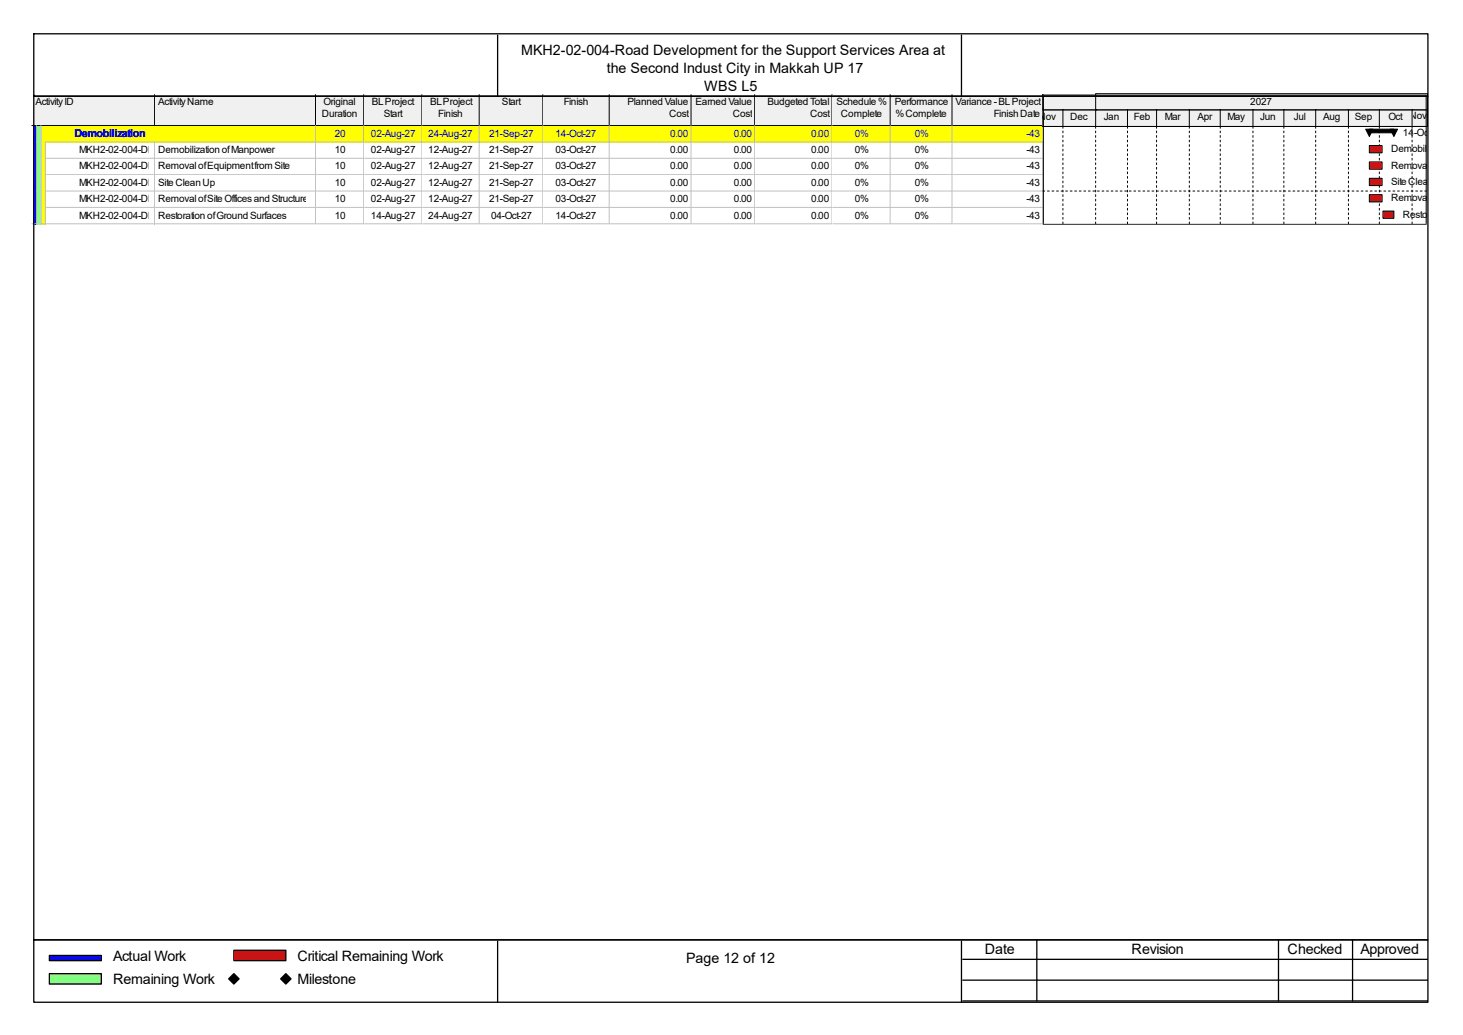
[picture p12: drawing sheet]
<svg xmlns="http://www.w3.org/2000/svg" width="297mm" height="210mm" viewBox="0 0 297 210" stroke-linecap="round" stroke-linejoin="round" font-family="sans-serif">
<path d="M6.6 19.2h25v6.5h-25z" fill="#f0f0f0"/>
<path d="M31.4 19.2v6.3h-24.9" fill="none" stroke="#000" stroke-width=".2"/>
<path d="M31.6 19.2h32.6v6.5h-32.6z" fill="#f0f0f0"/>
<path d="M64.1 19.2v6.3h-32.7" fill="none" stroke="#000" stroke-width=".2"/>
<path d="M64.2 19.2h9.8v6.5h-9.8z" fill="#f0f0f0"/>
<path d="M73.8 19.2v6.3h-9.7" fill="none" stroke="#000" stroke-width=".2"/>
<path d="M74 19.2h11.9v6.5h-11.9z" fill="#f0f0f0"/>
<path d="M85.7 19.2v6.3h-11.9" fill="none" stroke="#000" stroke-width=".2"/>
<path d="M85.9 19.2h11.6v6.5h-11.6z" fill="#f0f0f0"/>
<path d="M97.3 19.2v6.3h-11.6" fill="none" stroke="#000" stroke-width=".2"/>
<path d="M97.5 19.2h12.9v6.5h-12.9z" fill="#f0f0f0"/>
<path d="M110.2 19.2v6.3h-12.9" fill="none" stroke="#000" stroke-width=".2"/>
<path d="M110.4 19.2h13.5v6.5h-13.5z" fill="#f0f0f0"/>
<path d="M123.7 19.2v6.3h-13.5" fill="none" stroke="#000" stroke-width=".2"/>
<path d="M123.9 19.2h16.6v6.5h-16.6z" fill="#f0f0f0"/>
<path d="M140.3 19.2v6.3h-16.6" fill="none" stroke="#000" stroke-width=".2"/>
<path d="M140.5 19.2h12.9v6.5h-12.9z" fill="#f0f0f0"/>
<path d="M153.2 19.2v6.3h-12.9" fill="none" stroke="#000" stroke-width=".2"/>
<path d="M153.4 19.2h15.7v6.5h-15.7z" fill="#f0f0f0"/>
<path d="M168.9 19.2v6.3h-15.7" fill="none" stroke="#000" stroke-width=".2"/>
<path d="M169.1 19.2h11.8v6.5h-11.8z" fill="#f0f0f0"/>
<path d="M180.7 19.2v6.3h-11.8" fill="none" stroke="#000" stroke-width=".2"/>
<path d="M180.9 19.2h12.6v6.5h-12.6z" fill="#f0f0f0"/>
<path d="M193.3 19.2v6.3h-12.6" fill="none" stroke="#000" stroke-width=".2"/>
<path d="M193.5 19.2h18.4v6.5h-18.4z" fill="#f0f0f0"/>
<path d="M211.7 19.2v6.3h-18.4" fill="none" stroke="#000" stroke-width=".2"/>
<path d="M6.6 25.7h1v3.3h-1z" fill="#00f"/>
<path d="M7.4 25.5v3.5" fill="none" stroke="#c0c0c0" stroke-width=".2"/>
<path d="M7.6 25.7h.9v3.3h-.9z" fill="#80ff80"/>
<path d="M8.3 25.5v3.5" fill="none" stroke="#c0c0c0" stroke-width=".2"/>
<path d="M8.5 25.7h23.1v3.3h-23.1z" fill="#ff0"/>
<path d="M9.2 28.8h22.4" fill="none" stroke="#c0c0c0" stroke-width=".2"/>
<path d="M31.6 25.7h32.6v3.3h-32.6z" fill="#ff0"/>
<path d="M64.1 25.5v3.3h-32.5" fill="none" stroke="#c0c0c0" stroke-width=".2"/>
<path d="M64.2 25.7h9.8v3.3h-9.8z" fill="#ff0"/>
<path d="M73.8 25.5v3.3h-9.6" fill="none" stroke="#c0c0c0" stroke-width=".2"/>
<path d="M74 25.7h11.9v3.3h-11.9z" fill="#ff0"/>
<path d="M85.7 25.5v3.3h-11.7" fill="none" stroke="#c0c0c0" stroke-width=".2"/>
<path d="M85.9 25.7h11.6v3.3h-11.6z" fill="#ff0"/>
<path d="M97.3 25.5v3.3h-11.5" fill="none" stroke="#c0c0c0" stroke-width=".2"/>
<path d="M97.5 25.7h12.9v3.3h-12.9z" fill="#ff0"/>
<path d="M110.2 25.5v3.3h-12.7" fill="none" stroke="#c0c0c0" stroke-width=".2"/>
<path d="M110.4 25.7h13.5v3.3h-13.5z" fill="#ff0"/>
<path d="M123.7 25.5v3.3h-13.3" fill="none" stroke="#c0c0c0" stroke-width=".2"/>
<path d="M123.9 25.7h16.6v3.3h-16.6z" fill="#ff0"/>
<path d="M140.3 25.5v3.3h-16.4" fill="none" stroke="#c0c0c0" stroke-width=".2"/>
<path d="M140.5 25.7h12.9v3.3h-12.9z" fill="#ff0"/>
<path d="M153.2 25.5v3.3h-12.7" fill="none" stroke="#c0c0c0" stroke-width=".2"/>
<path d="M153.4 25.7h15.7v3.3h-15.7z" fill="#ff0"/>
<path d="M168.9 25.5v3.3h-15.5" fill="none" stroke="#c0c0c0" stroke-width=".2"/>
<path d="M169.1 25.7h11.8v3.3h-11.8z" fill="#ff0"/>
<path d="M180.7 25.5v3.3h-11.6" fill="none" stroke="#c0c0c0" stroke-width=".2"/>
<path d="M180.9 25.7h12.6v3.3h-12.6z" fill="#ff0"/>
<path d="M193.3 25.5v3.3h-12.4" fill="none" stroke="#c0c0c0" stroke-width=".2"/>
<path d="M193.5 25.7h18.4v3.3h-18.4z" fill="#ff0"/>
<path d="M211.7 25.5v3.3h-18.2" fill="none" stroke="#c0c0c0" stroke-width=".2"/>
<path d="M6.6 29h1v3.3h-1z" fill="#00f"/>
<path d="M7.4 28.8v3.5" fill="none" stroke="#c0c0c0" stroke-width=".2"/>
<path d="M7.6 29h.9v3.3h-.9z" fill="#80ff80"/>
<path d="M8.3 28.8v3.5" fill="none" stroke="#c0c0c0" stroke-width=".2"/>
<path d="M8.5 29h.9v3.3h-.9z" fill="#ff0"/>
<path d="M9.2 28.8v3.5" fill="none" stroke="#c0c0c0" stroke-width=".2"/>
<path d="M9.4 29h22.2v3.3h-22.2z" fill="#fff"/>
<path d="M9.2 32.1h22.4M31.4 28.8v3.5" fill="none" stroke="#c0c0c0" stroke-width=".2"/>
<path d="M31.6 29h32.6v3.3h-32.6z" fill="#fff"/>
<path d="M64.1 28.8v3.3h-32.5" fill="none" stroke="#c0c0c0" stroke-width=".2"/>
<path d="M64.2 29h9.8v3.3h-9.8z" fill="#fff"/>
<path d="M73.8 28.8v3.3h-9.6" fill="none" stroke="#c0c0c0" stroke-width=".2"/>
<path d="M74 29h11.9v3.3h-11.9z" fill="#fff"/>
<path d="M85.7 28.8v3.3h-11.7" fill="none" stroke="#c0c0c0" stroke-width=".2"/>
<path d="M85.9 29h11.6v3.3h-11.6z" fill="#fff"/>
<path d="M97.3 28.8v3.3h-11.5" fill="none" stroke="#c0c0c0" stroke-width=".2"/>
<path d="M97.5 29h12.9v3.3h-12.9z" fill="#fff"/>
<path d="M110.2 28.8v3.3h-12.7" fill="none" stroke="#c0c0c0" stroke-width=".2"/>
<path d="M110.4 29h13.5v3.3h-13.5z" fill="#fff"/>
<path d="M123.7 28.8v3.3h-13.3" fill="none" stroke="#c0c0c0" stroke-width=".2"/>
<path d="M123.9 29h16.6v3.3h-16.6z" fill="#fff"/>
<path d="M140.3 28.8v3.3h-16.4" fill="none" stroke="#c0c0c0" stroke-width=".2"/>
<path d="M140.5 29h12.9v3.3h-12.9z" fill="#fff"/>
<path d="M153.2 28.8v3.3h-12.7" fill="none" stroke="#c0c0c0" stroke-width=".2"/>
<path d="M153.4 29h15.7v3.3h-15.7z" fill="#fff"/>
<path d="M168.9 28.8v3.3h-15.5" fill="none" stroke="#c0c0c0" stroke-width=".2"/>
<path d="M169.1 29h11.8v3.3h-11.8z" fill="#fff"/>
<path d="M180.7 28.8v3.3h-11.6" fill="none" stroke="#c0c0c0" stroke-width=".2"/>
<path d="M180.9 29h12.6v3.3h-12.6z" fill="#fff"/>
<path d="M193.3 28.8v3.3h-12.4" fill="none" stroke="#c0c0c0" stroke-width=".2"/>
<path d="M193.5 29h18.4v3.3h-18.4z" fill="#fff"/>
<path d="M211.7 28.8v3.3h-18.2" fill="none" stroke="#c0c0c0" stroke-width=".2"/>
<path d="M6.6 32.3h1v3.3h-1z" fill="#00f"/>
<path d="M7.4 32.1v3.5" fill="none" stroke="#c0c0c0" stroke-width=".2"/>
<path d="M7.6 32.3h.9v3.3h-.9z" fill="#80ff80"/>
<path d="M8.3 32.1v3.5" fill="none" stroke="#c0c0c0" stroke-width=".2"/>
<path d="M8.5 32.3h.9v3.3h-.9z" fill="#ff0"/>
<path d="M9.2 32.1v3.5" fill="none" stroke="#c0c0c0" stroke-width=".2"/>
<path d="M9.4 32.3h22.2v3.3h-22.2z" fill="#fff"/>
<path d="M9.2 35.4h22.4M31.4 32.1v3.5" fill="none" stroke="#c0c0c0" stroke-width=".2"/>
<path d="M31.6 32.3h32.6v3.3h-32.6z" fill="#fff"/>
<path d="M64.1 32.1v3.3h-32.5" fill="none" stroke="#c0c0c0" stroke-width=".2"/>
<path d="M64.2 32.3h9.8v3.3h-9.8z" fill="#fff"/>
<path d="M73.8 32.1v3.3h-9.6" fill="none" stroke="#c0c0c0" stroke-width=".2"/>
<path d="M74 32.3h11.9v3.3h-11.9z" fill="#fff"/>
<path d="M85.7 32.1v3.3h-11.7" fill="none" stroke="#c0c0c0" stroke-width=".2"/>
<path d="M85.9 32.3h11.6v3.3h-11.6z" fill="#fff"/>
<path d="M97.3 32.1v3.3h-11.5" fill="none" stroke="#c0c0c0" stroke-width=".2"/>
<path d="M97.5 32.3h12.9v3.3h-12.9z" fill="#fff"/>
<path d="M110.2 32.1v3.3h-12.7" fill="none" stroke="#c0c0c0" stroke-width=".2"/>
<path d="M110.4 32.3h13.5v3.3h-13.5z" fill="#fff"/>
<path d="M123.7 32.1v3.3h-13.3" fill="none" stroke="#c0c0c0" stroke-width=".2"/>
<path d="M123.9 32.3h16.6v3.3h-16.6z" fill="#fff"/>
<path d="M140.3 32.1v3.3h-16.4" fill="none" stroke="#c0c0c0" stroke-width=".2"/>
<path d="M140.5 32.3h12.9v3.3h-12.9z" fill="#fff"/>
<path d="M153.2 32.1v3.3h-12.7" fill="none" stroke="#c0c0c0" stroke-width=".2"/>
<path d="M153.4 32.3h15.7v3.3h-15.7z" fill="#fff"/>
<path d="M168.9 32.1v3.3h-15.5" fill="none" stroke="#c0c0c0" stroke-width=".2"/>
<path d="M169.1 32.3h11.8v3.3h-11.8z" fill="#fff"/>
<path d="M180.7 32.1v3.3h-11.6" fill="none" stroke="#c0c0c0" stroke-width=".2"/>
<path d="M180.9 32.3h12.6v3.3h-12.6z" fill="#fff"/>
<path d="M193.3 32.1v3.3h-12.4" fill="none" stroke="#c0c0c0" stroke-width=".2"/>
<path d="M193.5 32.3h18.4v3.3h-18.4z" fill="#fff"/>
<path d="M211.7 32.1v3.3h-18.2" fill="none" stroke="#c0c0c0" stroke-width=".2"/>
<path d="M6.6 35.6h1v3.3h-1z" fill="#00f"/>
<path d="M7.4 35.4v3.5" fill="none" stroke="#c0c0c0" stroke-width=".2"/>
<path d="M7.6 35.6h.9v3.3h-.9z" fill="#80ff80"/>
<path d="M8.3 35.4v3.5" fill="none" stroke="#c0c0c0" stroke-width=".2"/>
<path d="M8.5 35.6h.9v3.3h-.9z" fill="#ff0"/>
<path d="M9.2 35.4v3.5" fill="none" stroke="#c0c0c0" stroke-width=".2"/>
<path d="M9.4 35.6h22.2v3.3h-22.2z" fill="#fff"/>
<path d="M9.2 38.8h22.4M31.4 35.4v3.5" fill="none" stroke="#c0c0c0" stroke-width=".2"/>
<path d="M31.6 35.6h32.6v3.3h-32.6z" fill="#fff"/>
<path d="M64.1 35.4v3.4h-32.5" fill="none" stroke="#c0c0c0" stroke-width=".2"/>
<path d="M64.2 35.6h9.8v3.3h-9.8z" fill="#fff"/>
<path d="M73.8 35.4v3.4h-9.6" fill="none" stroke="#c0c0c0" stroke-width=".2"/>
<path d="M74 35.6h11.9v3.3h-11.9z" fill="#fff"/>
<path d="M85.7 35.4v3.4h-11.7" fill="none" stroke="#c0c0c0" stroke-width=".2"/>
<path d="M85.9 35.6h11.6v3.3h-11.6z" fill="#fff"/>
<path d="M97.3 35.4v3.4h-11.5" fill="none" stroke="#c0c0c0" stroke-width=".2"/>
<path d="M97.5 35.6h12.9v3.3h-12.9z" fill="#fff"/>
<path d="M110.2 35.4v3.4h-12.7" fill="none" stroke="#c0c0c0" stroke-width=".2"/>
<path d="M110.4 35.6h13.5v3.3h-13.5z" fill="#fff"/>
<path d="M123.7 35.4v3.4h-13.3" fill="none" stroke="#c0c0c0" stroke-width=".2"/>
<path d="M123.9 35.6h16.6v3.3h-16.6z" fill="#fff"/>
<path d="M140.3 35.4v3.4h-16.4" fill="none" stroke="#c0c0c0" stroke-width=".2"/>
<path d="M140.5 35.6h12.9v3.3h-12.9z" fill="#fff"/>
<path d="M153.2 35.4v3.4h-12.7" fill="none" stroke="#c0c0c0" stroke-width=".2"/>
<path d="M153.4 35.6h15.7v3.3h-15.7z" fill="#fff"/>
<path d="M168.9 35.4v3.4h-15.5" fill="none" stroke="#c0c0c0" stroke-width=".2"/>
<path d="M169.1 35.6h11.8v3.3h-11.8z" fill="#fff"/>
<path d="M180.7 35.4v3.4h-11.6" fill="none" stroke="#c0c0c0" stroke-width=".2"/>
<path d="M180.9 35.6h12.6v3.3h-12.6z" fill="#fff"/>
<path d="M193.3 35.4v3.4h-12.4" fill="none" stroke="#c0c0c0" stroke-width=".2"/>
<path d="M193.5 35.6h18.4v3.3h-18.4z" fill="#fff"/>
<path d="M211.7 35.4v3.4h-18.2" fill="none" stroke="#c0c0c0" stroke-width=".2"/>
<path d="M6.6 38.9h1v3.4h-1z" fill="#00f"/>
<path d="M7.4 38.8v3.5" fill="none" stroke="#c0c0c0" stroke-width=".2"/>
<path d="M7.6 38.9h.9v3.4h-.9z" fill="#80ff80"/>
<path d="M8.3 38.8v3.5" fill="none" stroke="#c0c0c0" stroke-width=".2"/>
<path d="M8.5 38.9h.9v3.4h-.9z" fill="#ff0"/>
<path d="M9.2 38.8v3.5" fill="none" stroke="#c0c0c0" stroke-width=".2"/>
<path d="M9.4 38.9h22.2v3.4h-22.2z" fill="#fff"/>
<path d="M31.4 38.8v3.5M9.2 42.1h22.4" fill="none" stroke="#c0c0c0" stroke-width=".2"/>
<path d="M31.6 38.9h32.6v3.4h-32.6z" fill="#fff"/>
<path d="M64.1 38.8v3.3h-32.5" fill="none" stroke="#c0c0c0" stroke-width=".2"/>
<path d="M64.2 38.9h9.8v3.4h-9.8z" fill="#fff"/>
<path d="M73.8 38.8v3.3h-9.6" fill="none" stroke="#c0c0c0" stroke-width=".2"/>
<path d="M74 38.9h11.9v3.4h-11.9z" fill="#fff"/>
<path d="M85.7 38.8v3.3h-11.7" fill="none" stroke="#c0c0c0" stroke-width=".2"/>
<path d="M85.9 38.9h11.6v3.4h-11.6z" fill="#fff"/>
<path d="M97.3 38.8v3.3h-11.5" fill="none" stroke="#c0c0c0" stroke-width=".2"/>
<path d="M97.5 38.9h12.9v3.4h-12.9z" fill="#fff"/>
<path d="M110.2 38.8v3.3h-12.7" fill="none" stroke="#c0c0c0" stroke-width=".2"/>
<path d="M110.4 38.9h13.5v3.4h-13.5z" fill="#fff"/>
<path d="M123.7 38.8v3.3h-13.3" fill="none" stroke="#c0c0c0" stroke-width=".2"/>
<path d="M123.9 38.9h16.6v3.4h-16.6z" fill="#fff"/>
<path d="M140.3 38.8v3.3h-16.4" fill="none" stroke="#c0c0c0" stroke-width=".2"/>
<path d="M140.5 38.9h12.9v3.4h-12.9z" fill="#fff"/>
<path d="M153.2 38.8v3.3h-12.7" fill="none" stroke="#c0c0c0" stroke-width=".2"/>
<path d="M153.4 38.9h15.7v3.4h-15.7z" fill="#fff"/>
<path d="M168.9 38.8v3.3h-15.5" fill="none" stroke="#c0c0c0" stroke-width=".2"/>
<path d="M169.1 38.9h11.8v3.4h-11.8z" fill="#fff"/>
<path d="M180.7 38.8v3.3h-11.6" fill="none" stroke="#c0c0c0" stroke-width=".2"/>
<path d="M180.9 38.9h12.6v3.4h-12.6z" fill="#fff"/>
<path d="M193.3 38.8v3.3h-12.4" fill="none" stroke="#c0c0c0" stroke-width=".2"/>
<path d="M193.5 38.9h18.4v3.4h-18.4z" fill="#fff"/>
<path d="M211.7 38.8v3.3h-18.2" fill="none" stroke="#c0c0c0" stroke-width=".2"/>
<path d="M6.6 42.3h1v3.3h-1z" fill="#00f"/>
<path d="M6.5 45.4h1.1M7.4 42.1v3.5" fill="none" stroke="#c0c0c0" stroke-width=".2"/>
<path d="M7.6 42.3h.9v3.3h-.9z" fill="#80ff80"/>
<path d="M7.4 45.4h1.1M8.3 42.1v3.5" fill="none" stroke="#c0c0c0" stroke-width=".2"/>
<path d="M8.5 42.3h.9v3.3h-.9z" fill="#ff0"/>
<path d="M8.3 45.4h1.1M9.2 42.1v3.5" fill="none" stroke="#c0c0c0" stroke-width=".2"/>
<path d="M9.4 42.3h22.2v3.3h-22.2z" fill="#fff"/>
<path d="M9.2 45.4h22.4M31.4 42.1v3.5" fill="none" stroke="#c0c0c0" stroke-width=".2"/>
<path d="M31.6 42.3h32.6v3.3h-32.6z" fill="#fff"/>
<path d="M64.1 42.1v3.3h-32.5" fill="none" stroke="#c0c0c0" stroke-width=".2"/>
<path d="M64.2 42.3h9.8v3.3h-9.8z" fill="#fff"/>
<path d="M73.8 42.1v3.3h-9.6" fill="none" stroke="#c0c0c0" stroke-width=".2"/>
<path d="M74 42.3h11.9v3.3h-11.9z" fill="#fff"/>
<path d="M85.7 42.1v3.3h-11.7" fill="none" stroke="#c0c0c0" stroke-width=".2"/>
<path d="M85.9 42.3h11.6v3.3h-11.6z" fill="#fff"/>
<path d="M97.3 42.1v3.3h-11.5" fill="none" stroke="#c0c0c0" stroke-width=".2"/>
<path d="M97.5 42.3h12.9v3.3h-12.9z" fill="#fff"/>
<path d="M110.2 42.1v3.3h-12.7" fill="none" stroke="#c0c0c0" stroke-width=".2"/>
<path d="M110.4 42.3h13.5v3.3h-13.5z" fill="#fff"/>
<path d="M123.7 42.1v3.3h-13.3" fill="none" stroke="#c0c0c0" stroke-width=".2"/>
<path d="M123.9 42.3h16.6v3.3h-16.6z" fill="#fff"/>
<path d="M140.3 42.1v3.3h-16.4" fill="none" stroke="#c0c0c0" stroke-width=".2"/>
<path d="M140.5 42.3h12.9v3.3h-12.9z" fill="#fff"/>
<path d="M153.2 42.1v3.3h-12.7" fill="none" stroke="#c0c0c0" stroke-width=".2"/>
<path d="M153.4 42.3h15.7v3.3h-15.7z" fill="#fff"/>
<path d="M168.9 42.1v3.3h-15.5" fill="none" stroke="#c0c0c0" stroke-width=".2"/>
<path d="M169.1 42.3h11.8v3.3h-11.8z" fill="#fff"/>
<path d="M180.7 42.1v3.3h-11.6" fill="none" stroke="#c0c0c0" stroke-width=".2"/>
<path d="M180.9 42.3h12.6v3.3h-12.6z" fill="#fff"/>
<path d="M193.3 42.1v3.3h-12.4" fill="none" stroke="#c0c0c0" stroke-width=".2"/>
<path d="M193.5 42.3h18.4v3.3h-18.4z" fill="#fff"/>
<path d="M211.7 42.1v3.3h-18.2" fill="none" stroke="#c0c0c0" stroke-width=".2"/>
<path d="M211.7 19.2h77.9v26.4h-77.9z" fill="#fff"/>
<path d="M211.7 19.2h77.7v6.5h-77.7z" fill-rule="evenodd" fill="#f0f0f0" stroke="#000" stroke-width=".2"/>
<g fill="none" stroke="#000" stroke-width=".2">
<path d="M215.8 25.7v.3M215.8 26.6v.4M215.8 27.5v.4M215.8 28.4v.4M215.8 29.4v.3M215.8 30.3v.3M215.8 31.2v.4M215.8 32.1v.4M215.8 33v.4M215.8 34v.3M215.8 34.9v.4M215.8 35.8v.4"/>
<path d="M215.8 36.7v.4M215.8 37.7v.3M215.8 38.6v.3M215.8 39.5v.4M222.4 25.7v.3M222.4 26.6v.4M222.4 27.5v.4M222.4 28.4v.4M222.4 29.4v.3M222.4 30.3v.3M222.4 31.2v.4M222.4 32.1v.4"/>
<path d="M222.4 33v.4M222.4 34v.3M222.4 34.9v.4M222.4 35.8v.4M222.4 36.7v.4M222.4 37.7v.3M222.4 38.6v.3M222.4 39.5v.4M228.9 25.7v.3M228.9 26.6v.4M228.9 27.5v.4M228.9 28.4v.4"/>
<path d="M228.9 29.4v.3M228.9 30.3v.3M228.9 31.2v.4M228.9 32.1v.4M228.9 33v.4M228.9 34v.3M228.9 34.9v.4M228.9 35.8v.4M228.9 36.7v.4M228.9 37.7v.3M228.9 38.6v.3M228.9 39.5v.4"/>
<path d="M234.8 25.7v.3M234.8 26.6v.4M234.8 27.5v.4M234.8 28.4v.4M234.8 29.4v.3M234.8 30.3v.3M234.8 31.2v.4M234.8 32.1v.4M234.8 33v.4M234.8 34v.3M234.8 34.9v.4M234.8 35.8v.4"/>
<path d="M234.8 36.7v.4M234.8 37.7v.3M234.8 38.6v.3M234.8 39.5v.4M241.4 25.7v.3M241.4 26.6v.4M241.4 27.5v.4M241.4 28.4v.4M241.4 29.4v.3M241.4 30.3v.3M241.4 31.2v.4M241.4 32.1v.4"/>
<path d="M241.4 33v.4M241.4 34v.3M241.4 34.9v.4M241.4 35.8v.4M241.4 36.7v.4M241.4 37.7v.3M241.4 38.6v.3M241.4 39.5v.4M247.7 25.7v.3M247.7 26.6v.4M247.7 27.5v.4M247.7 28.4v.4"/>
<path d="M247.7 29.4v.3M247.7 30.3v.3M247.7 31.2v.4M247.7 32.1v.4M247.7 33v.4M247.7 34v.3M247.7 34.9v.4M247.7 35.8v.4M247.7 36.7v.4M247.7 37.7v.3M247.7 38.6v.3M247.7 39.5v.4"/>
<path d="M254.4 25.7v.3M254.4 26.6v.4M254.4 27.5v.4M254.4 28.4v.4M254.4 29.4v.3M254.4 30.3v.3M254.4 31.2v.4M254.4 32.1v.4M254.4 33v.4M254.4 34v.3M254.4 34.9v.4M254.4 35.8v.4"/>
<path d="M254.4 36.7v.4M254.4 37.7v.3M254.4 38.6v.3M254.4 39.5v.4M260.6 25.7v.3M260.6 26.6v.4M260.6 27.5v.4M260.6 28.4v.4M260.6 29.4v.3M260.6 30.3v.3M260.6 31.2v.4M260.6 32.1v.4"/>
<path d="M260.6 33v.4M260.6 34v.3M260.6 34.9v.4M260.6 35.8v.4M260.6 36.7v.4M260.6 37.7v.3M260.6 38.6v.3M260.6 39.5v.4M267.1 25.7v.3M267.1 26.6v.4M267.1 27.5v.4M267.1 28.4v.4"/>
<path d="M267.1 29.4v.3M267.1 30.3v.3M267.1 31.2v.4M267.1 32.1v.4M267.1 33v.4M267.1 34v.3M267.1 34.9v.4M267.1 35.8v.4M267.1 36.7v.4M267.1 37.7v.3M267.1 38.6v.3M267.1 39.5v.4"/>
<path d="M273.8 25.7v.3M273.8 26.6v.4M273.8 27.5v.4M273.8 28.4v.4M273.8 29.4v.3M273.8 30.3v.3M273.8 31.2v.4M273.8 32.1v.4M273.8 33v.4M273.8 34v.3M273.8 34.9v.4M273.8 35.8v.4"/>
<path d="M273.8 36.7v.4M273.8 37.7v.3M273.8 38.6v.3M273.8 39.5v.4M280 25.7v.3M280 26.6v.4M280 27.5v.4M280 28.4v.4M280 29.4v.3M280 30.3v.3M280 31.2v.4M280 32.1v.4"/>
<path d="M280 33v.4M280 34v.3M280 34.9v.4M280 35.8v.4M280 36.7v.4M280 37.7v.3M280 38.6v.3M280 39.5v.4M286.7 25.7v.3M286.7 26.6v.4M286.7 27.5v.4M286.7 28.4v.4"/>
<path d="M286.7 29.4v.3M286.7 30.3v.3M286.7 31.2v.4M286.7 32.1v.4M286.7 33v.4M286.7 34v.3M286.7 34.9v.4M286.7 35.8v.4M286.7 36.7v.4M286.7 37.7v.3M286.7 38.6v.3M286.7 39.5v.4"/>
<path d="M215.8 40.4v.4M215.8 41.3v.4M215.8 42.3v.3M215.8 43.2v.4M215.8 44.1v.4M215.8 45v.4M222.4 40.4v.4M222.4 41.3v.4M222.4 42.3v.3M222.4 43.2v.4M222.4 44.1v.4M222.4 45v.4"/>
<path d="M228.9 40.4v.4M228.9 41.3v.4M228.9 42.3v.3M228.9 43.2v.4M228.9 44.1v.4M228.9 45v.4M234.8 40.4v.4M234.8 41.3v.4M234.8 42.3v.3M234.8 43.2v.4M234.8 44.1v.4M234.8 45v.4"/>
<path d="M241.4 40.4v.4M241.4 41.3v.4M241.4 42.3v.3M241.4 43.2v.4M241.4 44.1v.4M241.4 45v.4M247.7 40.4v.4M247.7 41.3v.4M247.7 42.3v.3M247.7 43.2v.4M247.7 44.1v.4M247.7 45v.4"/>
<path d="M254.4 40.4v.4M254.4 41.3v.4M254.4 42.3v.3M254.4 43.2v.4M254.4 44.1v.4M254.4 45v.4M260.6 40.4v.4M260.6 41.3v.4M260.6 42.3v.3M260.6 43.2v.4M260.6 44.1v.4M260.6 45v.4"/>
<path d="M267.1 40.4v.4M267.1 41.3v.4M267.1 42.3v.3M267.1 43.2v.4M267.1 44.1v.4M267.1 45v.4M273.8 40.4v.4M273.8 41.3v.4M273.8 42.3v.3M273.8 43.2v.4M273.8 44.1v.4M273.8 45v.4"/>
<path d="M280 40.4v.4M280 41.3v.4M280 42.3v.3M280 43.2v.4M280 44.1v.4M280 45v.4M286.7 40.4v.4M286.7 41.3v.4M286.7 42.3v.3M286.7 43.2v.4M286.7 44.1v.4M286.7 45v.4"/>
</g>
<g fill="#f0f0f0">
<path d="M211.7 19.2h77.9v6.3h-77.9z"/>
<path d="M211.7 22.1h4.1v3.4h-4.1z"/>
</g>
<path d="M211.7 22.2h4.3v3.5h-4.3z" fill="none" stroke="#000" stroke-width=".2"/>
<path d="M215.8 22.1h6.6v3.4h-6.6z" fill="#f0f0f0"/>
<path d="M215.8 22.2h6.8v3.5h-6.8z" fill="none" stroke="#000" stroke-width=".2"/>
<path d="M222.4 22.1h6.5v3.4h-6.5z" fill="#f0f0f0"/>
<path d="M222.4 22.2h6.7v3.5h-6.7z" fill="none" stroke="#000" stroke-width=".2"/>
<path d="M228.9 22.1h5.9v3.4h-5.9z" fill="#f0f0f0"/>
<path d="M228.9 22.2h6.1v3.5h-6.1z" fill="none" stroke="#000" stroke-width=".2"/>
<path d="M234.8 22.1h6.7v3.4h-6.7z" fill="#f0f0f0"/>
<path d="M234.8 22.2h6.8v3.5h-6.8z" fill="none" stroke="#000" stroke-width=".2"/>
<path d="M241.5 22.1h6.2v3.4h-6.2z" fill="#f0f0f0"/>
<path d="M241.4 22.2h6.5v3.5h-6.5z" fill="none" stroke="#000" stroke-width=".2"/>
<path d="M247.7 22.1h6.7v3.4h-6.7z" fill="#f0f0f0"/>
<path d="M247.7 22.2h6.9v3.5h-6.9z" fill="none" stroke="#000" stroke-width=".2"/>
<path d="M254.4 22.1h6.2v3.4h-6.2z" fill="#f0f0f0"/>
<path d="M254.4 22.2h6.4v3.5h-6.4z" fill="none" stroke="#000" stroke-width=".2"/>
<path d="M260.6 22.1h6.5v3.4h-6.5z" fill="#f0f0f0"/>
<path d="M260.6 22.2h6.7v3.5h-6.7z" fill="none" stroke="#000" stroke-width=".2"/>
<path d="M267.1 22.1h6.7v3.4h-6.7z" fill="#f0f0f0"/>
<path d="M267.1 22.2h6.8v3.5h-6.8z" fill="none" stroke="#000" stroke-width=".2"/>
<path d="M273.8 22.1h6.2v3.4h-6.2z" fill="#f0f0f0"/>
<path d="M273.8 22.2h6.4v3.5h-6.4z" fill="none" stroke="#000" stroke-width=".2"/>
<path d="M280 22.1h6.7v3.4h-6.7z" fill="#f0f0f0"/>
<path d="M280 22.2h6.9v3.5h-6.9z" fill="none" stroke="#000" stroke-width=".2"/>
<path d="M286.7 22.1h2.9v3.4h-2.9z" fill="#f0f0f0"/>
<path d="M286.7 22.2h3.1v3.5h-3.1z" fill="none" stroke="#000" stroke-width=".2"/>
<path d="M211.7 19.2h10.7v2.9h-10.7z" fill="#f0f0f0"/>
<path d="M211.7 19.2v3.1h10.9v-3.1" fill="none" stroke="#000" stroke-width=".2"/>
<path d="M222.4 19.2h67.2v2.9h-67.2z" fill="#f0f0f0"/>
<path d="M222.4 19h67.4v3.3h-67.4z" fill="none" stroke="#000" stroke-width=".2"/>
<g fill="#000" stroke="#000" stroke-width=".2">
<path d="M277.3 26.2h1.4l-.7 1.5zM282.2 26.2h1.5l-.7 1.5z"/>
<path d="M278 26.2h5v.8h-5z" fill-rule="evenodd"/>
</g>
<g fill="#f00" stroke="#000" stroke-width=".2">
<path d="M278 29.5h2.6v1.5h-2.6z" fill-rule="evenodd"/>
<path d="M278 32.9h2.6v1.4h-2.6z" fill-rule="evenodd"/>
<path d="M278 36.2h2.6v1.5h-2.6z" fill-rule="evenodd"/>
<path d="M278 39.5h2.6v1.5h-2.6z" fill-rule="evenodd"/>
</g>
<g fill="none" stroke="#000" stroke-width=".2">
<path d="M211.7 38.8h.4M212.7 38.8h.3M213.6 38.8h.3M214.5 38.8h.4M215.4 38.8h.4M216.3 38.8h.4M217.3 38.8h.3M218.2 38.8h.4M219.1 38.8h.4M220 38.8h.4M221 38.8h.3M221.9 38.8h.3"/>
<path d="M222.8 38.8h.4M223.7 38.8h.4M224.6 38.8h.4M225.6 38.8h.3M226.5 38.8h.4M227.4 38.8h.4M228.3 38.8h.4M229.3 38.8h.3M230.2 38.8h.4M231.1 38.8h.4M232 38.8h.4M233 38.8h.3"/>
<path d="M233.9 38.8h.3M234.8 38.8h.4M235.7 38.8h.4M236.6 38.8h.4M237.6 38.8h.3M238.5 38.8h.4M239.4 38.8h.4M240.3 38.8h.4M241.3 38.8h.3M242.2 38.8h.4M243.1 38.8h.4M244 38.8h.4"/>
<path d="M245 38.8h.3M245.9 38.8h.3M246.8 38.8h.4M247.7 38.8h.4M248.6 38.8h.4M249.6 38.8h.3M250.5 38.8h.4M251.4 38.8h.4M252.3 38.8h.4M253.3 38.8h.3M254.2 38.8h.4M255.1 38.8h.4"/>
<path d="M256 38.8h.4M257 38.8h.3M257.9 38.8h.3M258.8 38.8h.4M259.7 38.8h.4M260.6 38.8h.4M261.6 38.8h.3M262.5 38.8h.4M263.4 38.8h.4M264.3 38.8h.4M265.3 38.8h.3M266.2 38.8h.4"/>
<path d="M267.1 38.8h.4M268 38.8h.4M269 38.8h.3M269.9 38.8h.3M270.8 38.8h.4M271.7 38.8h.4M272.6 38.8h.4M273.6 38.8h.3M274.5 38.8h.4M275.4 38.8h.4M276.3 38.8h.4M277.3 38.8h.3"/>
<path d="M278.2 38.8h.4M279.1 38.8h.4M280 38.8h.4M281 38.8h.3M281.9 38.8h.3M282.8 38.8h.4M283.7 38.8h.4M284.6 38.8h.4M285.6 38.8h.3M286.5 38.8h.4M287.4 38.8h.4M288.3 38.8h.4"/>
<path d="M289.3 38.8h.3"/>
</g>
<path d="M280.8 42.8h2.2v1.5h-2.2z" fill-rule="evenodd" fill="#f00" stroke="#000" stroke-width=".2"/>
<g fill="#000">
<path d="M211.7 19.2h77.9v.2h-77.9zM211.7 45.4h77.9v.2h-77.9z" fill-rule="evenodd"/>
<path d="M211.7 19.4h.2v26h-.2zM289.4 19.4h.2v26h-.2z" fill-rule="evenodd"/>
</g>
<path d="M6.9 6.8v12.7h283v-12.6h-283M101 7.1v12.4M195.2 7.1v12.4" fill="none" stroke="#000" stroke-width=".26"/>
<path d="M10 193.9h10.6v1h-10.6z" fill-rule="evenodd" fill="#00f" stroke="#000" stroke-width=".26"/>
<path d="M10 197.6h10.6v2.1h-10.6z" fill-rule="evenodd" fill="#80ff80" stroke="#000" stroke-width=".26"/>
<path d="M47.5 192.8h10.5v2.1h-10.5z" fill-rule="evenodd" fill="#f00" stroke="#000" stroke-width=".26"/>
<g fill="#000" stroke="#000" stroke-width=".26">
<path d="M46.4 198.6l1.1-1 1 1-1 1.1z" fill-rule="evenodd"/>
<path d="M57 198.6l1-1 1.1 1-1.1 1.1z" fill-rule="evenodd"/>
</g>
<path d="M6.9 19.3v171.4h283v-171.2h-283M6.9 190.7v12.7h283v-12.7h-283M101 191v12.4M195.2 191v12.4M195.5 194.7h94.4M195.5 198.9h94.4M210.5 190.7v12.4M259.6 190.7v12.4M274.6 190.7v12.4M195.5 203.1h94.4" fill="none" stroke="#000" stroke-width=".26"/>
<g font-size="2.9">
<text x="105.8" y="11.1">MKH2-02-004-Road Development for the Support Services Area at</text>
<text x="123.2" y="14.8">the Second Indust City in Makkah UP 17</text>
<text x="143" y="18.5">WBS L5</text>
<text x="22.9" y="194.9">Actual Work</text>
<text x="60.4" y="194.9">Critical Remaining Work</text>
<text x="139.3" y="195.5">Page 12 of 12</text>
<text x="199.9" y="193.6">Date</text>
<text x="229.7" y="193.6">Revision</text>
<text x="261.4" y="193.6">Checked</text>
<text x="276.2" y="193.6">Approved</text>
<text x="22.9" y="199.7">Remaining Work</text>
<text x="60.4" y="199.7">Milestone</text>
</g>
<text font-size="2.2" fill="#00f" x="15.2" y="27.9">Demobilization</text>
<g font-size="2">
<text x="7.2" y="21.3">Activity ID</text>
<text x="32.1" y="21.3">Activity Name</text>
<text x="65.4" y="23.7">Duration</text>
<text x="65.7" y="21.3">Original</text>
<text x="75.5" y="21.3">BL Project</text>
<text x="77.9" y="23.7">Start</text>
<text x="87.3" y="21.3">BL Project</text>
<text x="89" y="23.7">Finish</text>
<text x="101.9" y="21.3">Start</text>
<text x="114.5" y="21.3">Finish</text>
<text x="127.4" y="21.3">Planned Value</text>
<text x="135.8" y="23.7">Cost</text>
<text x="141.2" y="21.3">Earned Value</text>
<text x="148.8" y="23.7">Cost</text>
<text x="155.8" y="21.3">Budgeted Total</text>
<text x="164.5" y="23.7">Cost</text>
<text x="169.8" y="21.3">Schedule %</text>
<text x="170.7" y="23.7">Complete</text>
<text x="181.7" y="21.3">Performance</text>
<text x="181.8" y="23.7">% Complete</text>
<text x="194" y="21.3">Variance - BL Project</text>
<text x="201.8" y="23.7">Finish Date</text>
<text x="253.8" y="21.3">2027</text>
<text x="210.8" y="24.4">Nov</text>
<text x="217.3" y="24.4">Dec</text>
<text x="224.1" y="24.4">Jan</text>
<text x="230.2" y="24.4">Feb</text>
<text x="236.5" y="24.4">Mar</text>
<text x="243.1" y="24.4">Apr</text>
<text x="249.2" y="24.4">May</text>
<text x="255.9" y="24.4">Jun</text>
<text x="262.7" y="24.4">Jul</text>
<text x="268.6" y="24.4">Aug</text>
<text x="275" y="24.4">Sep</text>
<text x="281.9" y="24.4">Oct Nov</text>
<text x="284.8" y="27.6">14-Oct-27, Dem</text>
<text x="16" y="31.1">MKH2-02-004-DEM-1000</text>
<text x="16" y="34.4">MKH2-02-004-DEM-1010</text>
<text x="32.1" y="31.1">Demobilization of Manpower</text>
<text x="32.1" y="34.4">Removal of Equipment from Site</text>
<text x="67.9" y="31.1">10</text>
<text x="67.9" y="34.4">10</text>
<text x="75.3" y="31.1">02-Aug-27</text>
<text x="75.3" y="34.4">02-Aug-27</text>
<text x="87" y="31.1">12-Aug-27</text>
<text x="87" y="34.4">12-Aug-27</text>
<text x="99.3" y="31.1">21-Sep-27</text>
<text x="99.3" y="34.4">21-Sep-27</text>
<text x="112.8" y="31.1">03-Oct-27</text>
<text x="112.8" y="34.4">03-Oct-27</text>
<text x="136.1" y="31.1">0.00</text>
<text x="136.1" y="34.4">0.00</text>
<text x="149" y="31.1">0.00</text>
<text x="149" y="34.4">0.00</text>
<text x="164.7" y="31.1">0.00</text>
<text x="164.7" y="34.4">0.00</text>
<text x="173.5" y="31.1">0%</text>
<text x="173.5" y="34.4">0%</text>
<text x="185.7" y="31.1">0%</text>
<text x="185.7" y="34.4">0%</text>
<text x="208.4" y="31.1">-43</text>
<text x="208.4" y="34.4">-43</text>
<text x="282.4" y="30.9">Demobilization of M</text>
<text x="282.4" y="34.2">Removal of Equipm</text>
<text x="16" y="37.7">MKH2-02-004-DEM-1020</text>
<text x="16" y="41">MKH2-02-004-DEM-1030</text>
<text x="32.1" y="37.7">Site Clean Up</text>
<text x="32.1" y="41">Removal of Site Offices and Structures</text>
<text x="67.9" y="37.7">10</text>
<text x="67.9" y="41">10</text>
<text x="75.3" y="37.7">02-Aug-27</text>
<text x="75.3" y="41">02-Aug-27</text>
<text x="87" y="37.7">12-Aug-27</text>
<text x="87" y="41">12-Aug-27</text>
<text x="99.3" y="37.7">21-Sep-27</text>
<text x="99.3" y="41">21-Sep-27</text>
<text x="112.8" y="37.7">03-Oct-27</text>
<text x="112.8" y="41">03-Oct-27</text>
<text x="136.1" y="37.7">0.00</text>
<text x="136.1" y="41">0.00</text>
<text x="149" y="37.7">0.00</text>
<text x="149" y="41">0.00</text>
<text x="164.7" y="37.7">0.00</text>
<text x="164.7" y="41">0.00</text>
<text x="173.5" y="37.7">0%</text>
<text x="173.5" y="41">0%</text>
<text x="185.7" y="37.7">0%</text>
<text x="185.7" y="41">0%</text>
<text x="208.4" y="37.7">-43</text>
<text x="208.4" y="41">-43</text>
<text x="282.4" y="37.5">Site Clean Up</text>
<text x="282.4" y="40.9">Removal of Site Off</text>
<text x="16" y="44.4">MKH2-02-004-DEM-1040</text>
<text x="32.1" y="44.4">Restoration of Ground Surfaces</text>
<text x="67.9" y="44.4">10</text>
<text x="75.3" y="44.4">14-Aug-27</text>
<text x="87" y="44.4">24-Aug-27</text>
<text x="99.7" y="44.4">04-Oct-27</text>
<text x="112.8" y="44.4">14-Oct-27</text>
<text x="136.1" y="44.4">0.00</text>
<text x="149" y="44.4">0.00</text>
<text x="164.7" y="44.4">0.00</text>
<text x="173.5" y="44.4">0%</text>
<text x="185.7" y="44.4">0%</text>
<text x="208.4" y="44.4">-43</text>
<text x="284.8" y="44.2">Restoration of G</text>
</g>
<g font-size="2" fill="#00f">
<text x="67.9" y="27.7">20</text>
<text x="75.3" y="27.7">02-Aug-27</text>
<text x="87" y="27.7">24-Aug-27</text>
<text x="99.3" y="27.7">21-Sep-27</text>
<text x="112.8" y="27.7">14-Oct-27</text>
<text x="136.1" y="27.7">0.00</text>
<text x="149" y="27.7">0.00</text>
<text x="164.7" y="27.7">0.00</text>
<text x="173.5" y="27.7">0%</text>
<text x="185.7" y="27.7">0%</text>
<text x="208.4" y="27.7">-43</text>
</g>
</svg>
